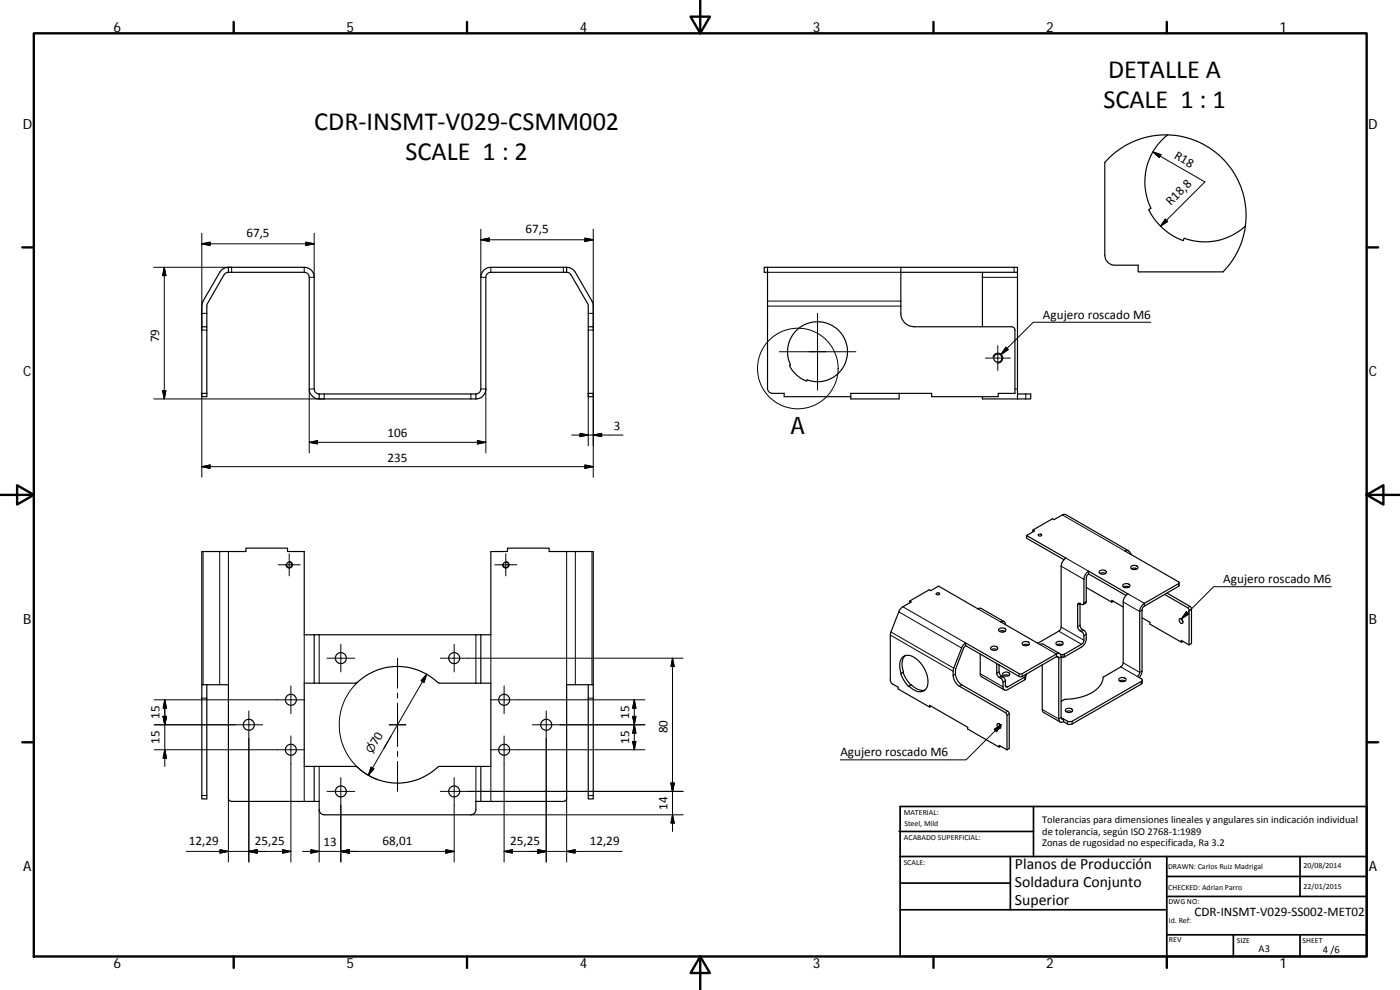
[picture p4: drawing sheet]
<svg xmlns="http://www.w3.org/2000/svg" width="420mm" height="297mm" viewBox="0 0 420 297" stroke-linecap="round" stroke-linejoin="round" font-family="sans-serif">
<g fill="none" stroke="#000" stroke-width=".36">
<path d="M333.2 47a24.2 24.2 0 0 1 33.9 .7 24.2 24.2 0 0 1 0 33.9h-25.5v-2h-7a2.96 2.96 0 0 1-3-3v-27.9zM350.4 40.5a18 18 0 0 0-5 22l-.7 .4a18.8 18.8 0 0 0 10.4 9.3l.3-.7a18 18 0 0 0 18.3-3.7M60.6 98h1.5v21h-1.5zM68.5 81.7v-1.5h22.8a2.93 2.93 0 0 1 3 3v33.5a1.56 1.56 0 0 0 1.5 1.5M68.5 81.7h22.8a1.52 1.52 0 0 1 1.5 1.5v33.5a3 3 0 0 0 3 3M68.5 80.2a3.1 3.1 0 0 0-2.6 1.5l-5.2 9.4-.1 6.9M68.5 81.7l-.7 .2-.6 .5-5.1 8.9v6.7M170.1 80.2v1.5h-22.8a1.52 1.52 0 0 0-1.5 1.5v33.5a3 3 0 0 1-3 3M170.1 80.2h-22.8a2.96 2.96 0 0 0-3 3v33.5a1.52 1.52 0 0 1-1.5 1.5M170.1 80.2a3.1 3.1 0 0 1 2.6 1.5l5.2 9.4 .1 6.9M170.1 81.7l.7 .2 .6 .5 5.1 8.9v6.7M176.5 98h1.5v21h-1.5z"/>
<path d="M230.3 81.7v34.8a1.45 1.45 0 0 0 1.5 1.5h3.5v1h20v-1h24.3v1h20v-1h5v-19l-.4-.8-.6-.2h-29.3a4 4 0 0 1-3.9-4v-12.3M230.3 80.2v1.5M238.8 99.3a9 9 0 0 1 15.3 4.2 9 9 0 0 1-11.8 10.5l-.2 .3a9.4 9.4 0 0 1-5.2-4.6l.3-.2a9 9 0 0 1 1.6-10.2zM270.4 81.7h35v-1.5h-76v1.5h.9M270.4 80.2v1.5M294.8 81.7v16.3M305.4 81.7v38M60.6 118h1.5M95.8 119.7h47M95.8 118.2h47M95.8 118.2v1.5M142.8 118.2v1.5"/>
<path d="M176.5 118h1.5M269.8 118v1.7h-14.5v-.7M305.4 118.2h3.9v1.5h-14.5v-.7M310 159v.6M281 178a.45 .45 0 0 1 .7-.2 .45 .45 0 0 1 .1 .6 .46 .46 0 0 1-.6 .1 .46 .46 0 0 1-.2-.5zM308.1 160.7l2.3-1.4-.4-.3 5.9-3.4 .4 .3 2.8-1.5 .5-.1 19.1 10.9M311.7 160.3a.44 .44 0 0 1 .6-.1 .44 .44 0 0 1 .2 .6 .45 .45 0 0 1-.6 .1 .45 .45 0 0 1-.2-.6zM319.3 167.9l-11.2-6.4v-.8l11.8 6.7a3.1 3.1 0 0 0-1.4 2.5l-.1 18.5-.5 .9-6.4 3.7M326 176.3l7.7 4.4M326.7 171.4a3.1 3.1 0 0 0-1.4 2.4v7.3l-.4 .3-.8-.3M326.7 172.2l11.2 6.4M326.7 172.2l-.4 .4-.3 .8v7.4l-.9 .6"/>
<path d="M326.7 171.4l11.8 6.8a3.1 3.1 0 0 0-1.4 2.4l-.1 18.7-.6 .8-5.3 3.1a6.8 6.8 0 0 1-5 5.4 23.1 23.1 0 0 1-6.8 1.3l-.8 .5M326.7 171.4v.8M330 171.4a1.28 1.28 0 0 1 2.1 .3 1.31 1.31 0 0 1-2.2-.1zM330.1 172.1a1.62 1.62 0 0 1 1.7 0M337 175.4a1.28 1.28 0 0 1 2.1 .4 1.32 1.32 0 0 1-2.2-.1zM337.2 176.1a1.66 1.66 0 0 1 1.7 0M339.5 170a1.28 1.28 0 0 1 2 .4 1.21 1.21 0 0 1-1.1 .5 1.21 1.21 0 0 1-1-.8zM339.6 166.5l-.8-1.2-.6-.1-.5 .2 16.2 9.4-.2 .3-10.3 5.9a3.2 3.2 0 0 0-1.4 2.5v18.2l-.1 .6-.6 .7 1.3 .8 .1 .4-20.9 12.2-1.1 .1-1.5-.8M339.6 170.7a1.66 1.66 0 0 1 1.7 0M340.7 170.5v.4M349.5 178.4l6.9 3.9 .4 .5 .1 10.7M350.2 177.9l6.9 4 .4 .5 .1 10.7-.7 .4"/>
<path d="M353.9 174.8l-.1 1.1-10.5 6-.4 .6-.2 18.8-.1 .9-.7 1.1M94.3 190.5v14.5M94.3 190.5h-3v-25h-5v-1h-12.5v1h-13.2v39.9M94.3 190.5h50M144.3 190.5v14.5M144.3 190.5h3v-25h5v-1h12.5v1h13.2v39.9M271.6 196.7a4.7 4.7 0 0 0-.4 4.9l-.9 .5a9.9 9.9 0 0 0 2.4 3.9l.1-.1M273 180.4v.5M289.8 193.7l16.3 9.4 .7-.1 10.2-6h.6l.1 18.7a.88 .88 0 0 0 .5 .9 .88 .88 0 0 0 1-.1M289.8 192.9l16.5 9.3 10.7-6a.86 .86 0 0 1 1-.1 .86 .86 0 0 1 .5 .9v18.3l.2 .5 .5-.1M289.8 193.7l-.6 .8-2.3 6.1-.1 1.6a4.3 4.3 0 0 0 1.8 3.3l14.1 8.1 .2 .5v10.5l-.7 .4M289.8 192.9v.8"/>
<path d="M289.8 192.9l-1.1 1.2-2.5 6.4-.1 2.1a4.1 4.1 0 0 0 1.8 3.3l14.1 8.1 .2 .6v10.4M294.2 196.2l.1 6.6 7.1 4.2M297.4 194.2a1.25 1.25 0 0 1 2.1 .4 1.2 1.2 0 0 1-1.2 .5 1.2 1.2 0 0 1-1-.8zM297.5 194.9l.9-.2 .8 .2M299.1 199.1v2.9a2.21 2.21 0 0 0 1.5 1.8l.4 .7v1.6a.86 .86 0 0 0 .4 .9 .86 .86 0 0 0 1-.1l5.2-3 .5-1.7M299.8 188.7a1.24 1.24 0 0 1 2.1 .4 1.2 1.2 0 0 1-1.2 .6 1.2 1.2 0 0 1-1-.8zM299.8 199.5v2.1a2.3 2.3 0 0 0 1.5 1.7l.4 .8v1.7l.3 .4h.3l5.3-3.1 .2-.7M299.9 189.4l.7-.2 1 .2M300 199.6l-.2 .1M301 189.2v.5M301.3 186.5l-6.8-3.9-1 .1-11.8-6.8-2.4 1.3-.4-.2-5.9 3.4 .4 .2-2.7 1.6-.8 1.1-2.7 7v13.9l.5 .9 1.8 1.1v.5l9.5 5.5v-.6l11.4 6.6v.5l9.4 5.5v-.6l2.4 1.4M301.7 187.4a.87 .87 0 0 0-.4-.9 .87 .87 0 0 0-1 .1l11.8 6.8 1-.1 5 2.8"/>
<path d="M306.9 192.8a1.16 1.16 0 0 1 1.2-.4 1.16 1.16 0 0 1 .8 .9 1.26 1.26 0 0 1-2.1-.3zM307 193.5l.8-.2 .9 .2M312.8 199.5l.1 13.8 .3 .5 5 2.8M317 192.7a1.27 1.27 0 0 1 2.1 .4 1.28 1.28 0 0 1-2.2-.1zM317.2 193.5a1.62 1.62 0 0 1 1.6 0M324.1 181.1l-.4-.1-.3 .3v6.7a2.18 2.18 0 0 0 1.5 1.8l.4 1v1.5l-.4 .8-5.5 3.2-1.1 .1M324.1 181.1v6.5a2.05 2.05 0 0 0 1.5 1.8l.4 .7v1.6a3 3 0 0 1-1.4 2.4l-5.1 3-1 .1M333.7 180.7v-.6l3.4 2M334.1 180.4l-.4 .3M342.7 185.4l2.4 1.3v.6l9.4 5.4M354 185.6a.89 .89 0 0 1 .9 .5 .89 .89 0 0 1-.1 1 1 1 0 0 1-.8-1.5zM354.5 192.7v-.5l2.4 1.3"/>
<path d="M354.6 185.8l.4 .7M355 192.4l-.5 .3M60.6 205.4v34.3h1.5v-34.3M60.6 205.4h7.9v34.1l.2 .6 .8 .4h24.8M94.3 205h-3v25h3M94.3 205l12.5-.1a18.6 18.6 0 0 1 15.5-4.7 19.6 19.6 0 0 1 9.5 4.7l12.5 .1M144.3 205h3v25h-3M176.5 205.4v34.3h1.5v-34.3M178 205.4h-7.9v34.1l-.2 .6-.8 .4h-24.8M270.5 202.1a4.4 4.4 0 0 1 .7-5.1 3.9 3.9 0 0 1 4.6 1.4 7.9 7.9 0 0 1 2.3 7.9 2.59 2.59 0 0 1-4 .6l-1.3-1M271 201.7a10.6 10.6 0 0 0 2.4 3.8M272.8 205.9l.7-.5a4.5 4.5 0 0 0 4.1 1.7"/>
<path d="M279.5 211.9l-.5 .3M299.4 217.1a.89 .89 0 0 1 .8 .5 .89 .89 0 0 1-.1 1 1.01 1.01 0 0 1-.7-1.5zM299.9 217.3l.4 .7M301 202a1.28 1.28 0 0 1 2.1 .4 1.32 1.32 0 0 1-2.2-.2zM301.1 202.7a1.66 1.66 0 0 1 1.7 0M319.2 215.7v.8M319.9 212.9a1.23 1.23 0 0 1 2 .3 1.19 1.19 0 0 1-1.2 .6 1.19 1.19 0 0 1-.9-.8zM320 213.6a1.62 1.62 0 0 1 1.7 0M335.9 203.6a1.3 1.3 0 0 1 2 .4 1.2 1.2 0 0 1-1.1 .6 1.2 1.2 0 0 1-1-.8zM336 204.3l.9-.2 .8 .2M342.8 204v.9l-.3 .4-20.7 11.9-1.3 .1-1.3-.8M94.3 230v10.5"/>
<path d="M94.3 230h12.5a18.5 18.5 0 0 0 15.5 4.7 20.4 20.4 0 0 0 9.5-4.7h12.5M144.3 230v10.5M300.3 223.9l-.5 .3M94.3 240.5h1.5v2.5a1.56 1.56 0 0 0 1.5 1.5h44a1.56 1.56 0 0 0 1.5-1.5v-2.5h1.5"/>
<circle cx="299.5" cy="107.4" r="1.22"/>
<circle cx="86.8" cy="169.5" r=".81"/>
<circle cx="151.8" cy="169.5" r=".81"/>
<circle cx="102.3" cy="197.5" r="1.65"/>
<circle cx="136.3" cy="197.5" r="1.66"/>
<circle cx="74.7" cy="217.5" r="1.65"/>
<circle cx="87.3" cy="210" r="1.65"/>
<circle cx="151.3" cy="210" r="1.64"/>
<circle cx="163.9" cy="217.5" r="1.64"/>
<circle cx="87.3" cy="225" r="1.64"/>
<circle cx="102.3" cy="237.5" r="1.65"/>
<circle cx="136.3" cy="237.5" r="1.66"/>
<circle cx="151.3" cy="225" r="1.64"/>
</g>
<g fill="none" stroke="#000" stroke-width=".3">
<path d="M346 45.6l2.4 .8-.5 .9zM346 45.6l15.6 9-13.3 13.3M60.6 70v29h1.5M60.6 73.2l2.4-.5v1zM60.6 73.2h33.7M91.8 72.7l2.5 .5-2.5 .5zM94.3 70v13.2h-1.5M144.3 68.8v14.4h1.5M144.3 71.9l2.5-.5v1.1zM144.3 71.9h33.7M175.5 71.4l2.5 .5-2.5 .6zM178 68.8v30.2h-1.5"/>
<path d="M349.7 65.8l.7 .7-2.1 1.4zM46.1 80.2h23.4v1.5M49.3 80.2l.5 2.5h-1zM49.3 80.2v39.5M60.6 94h1.5M91.3 80.2v1.5M147.3 80.2v1.5M169.1 80.2v1.5M176.5 94h1.5M230.3 90.3h40.1M230.3 91.8h40.1M230.3 81.7h40.1"/>
<path d="M245.4 94v23M294.8 83.2h10.6M304.3 80.2v1.5M345.4 96.7h-35.3l-9.7 9.6M48.8 117.2h1l-.5 2.5zM60.6 118v25.2M94.3 116.7h-1.5v19.2M97.3 118.2v1.5h-51.2M141.3 118.2v1.5M144.3 116.7h1.5v19.2M176.5 118v15.7M178 118v25.2"/>
<path d="M233.9 105.5h22.9M295.8 107.4h7.4M298 107.2a1.5 1.5 0 0 1 1.7-1.2 1.5 1.5 0 0 1 1.2 1.7 1.5 1.5 0 0 1-1.7 1.2M299.5 103.7v7.5M301.9 104.2l.7 .7-2.2 1.4zM304.6 116.7h.8M307.8 118.2v1.5M92.8 132.7l2.5-.5v1zM92.8 132.7h53M143.3 132.2l2.5 .5-2.5 .5zM171.6 130.5h15.4M174.1 130l2.4 .5-2.4 .5z"/>
<path d="M175.5 139.5l2.5 .5-2.5 .5zM178 130.5l2.6-.5v1zM60.6 140l2.4-.5v1zM60.6 140h117.4M318.8 154.5l18.9 10.9M60.9 165.5v39.9M65.9 165.5v39.9M68.5 165.5v39.9M83.5 169.5h6.6M86.8 166.2v6.6M87 168.5a1 1 0 0 1 .8 1.1 1 1 0 0 1-1.2 .8 1 1 0 0 1-.8-1.1M148.5 169.5h6.6"/>
<path d="M151.8 166.2v6.6M152 168.5a1 1 0 0 1 .8 1.1 1 1 0 0 1-1.2 .8 1 1 0 0 1-.8-1.1M170.1 165.5v39.9M172.7 165.5v39.9M177.7 165.5v39.9M318.5 169.9l6.8 3.9M319.9 167.4l6.8 4M338.5 178.2l4.9 2.8v.9M353.7 175.1v.8M399.6 176h-35.4l-9.6 9.7M91.3 190.5v14.5M95.8 190.5v14.5"/>
<path d="M98.2 197.5h8.3M102.3 193.3v8.3M119.3 197.5v9M132.2 197.5h72.8M136.3 193.3v8.3M142.8 190.5v14.5M147.3 190.5v14.5M201.8 197.5v52M201.8 197.5l.5 2.5h-.9zM267.2 190.5l18.9 10.9M267.4 189.6l18.8 10.9M269.7 183.6l18.9 10.8"/>
<path d="M271 182.1l18.8 10.8M293.5 182.7l6.8 3.9M312.1 193.4l4.9 2.8v.8l.7 .4 .8-.4M317.7 189.4l6.9 3.9M318.5 188.2l6.8 3.9M319 196.4v.8M319.5 196.3v.8M324.1 187.6l-.7 .4M324.1 181.1l-.7 .4M324.8 188.8l-.7 .5M325.3 189.1l-.7 .4M326 190.3l-.7 .5"/>
<path d="M326 180.5l-.7 .4M337.1 198.9l4.9 2.8 .7-.4M337.1 180.6l4.9 2.9 .7-.4M356 183.6l.7 .7-2.1 1.4zM357.1 181.9l-.7 .4M357.6 182.8l-.7 .4M46.3 217.5h32.5M48.9 214.9h1.1l-.5 2.6zM49.5 210v20M49.5 210l.5 2.5h-1.1zM60.6 209.5h1.5M74.7 213.3v45.3"/>
<path d="M87.3 205.8v8.3M91.4 210h-45.1M107.3 204.7a17.5 17.5 0 0 0 6.1 29.3M116.8 217.5h5M119.3 208v1.5M119.3 211v13M128 202.3l-17.5 30.3M128 202.3l-.8 2.4-.8-.5zM147.2 210h46.3M151.3 205.8v8.3M159.8 217.5h33.7M163.9 213.3v45.3"/>
<path d="M176.5 209.5h1.5M189.9 214.9h.9l-.4 2.6zM190.4 217.5l.4 2.5h-.9zM190.4 210l.4 2.5h-.9zM190.4 210v15M286.8 202.2l-.7 .4M288.6 205.5l-.7 .4M294.2 202.1l6.8 4M298.4 218.8l2.1-1.4-1.4 2.1zM299.8 201.6l-.7 .4M300.5 217.4l-10.6 10.6h-37.7M300.6 202.8l-.8 .4"/>
<path d="M301 203.1l-.7 .4M301.7 204.3l-.7 .4M301.7 205.7l.7 .4M302.4 213.4l-.7 .4M302.9 214.2l-.7 .4M305.8 202.1v.9M306.8 202.1v.9M307.5 203.1v.9M307.8 202.9v.8M312.8 212.9l4.9 2.8 .8-.4 .7 .4M320.3 216.4v.8M321.8 216.4v.8"/>
<path d="M336.4 200.1l4.9 2.9M342.5 204.5v.8M46.3 225h45.1M49.5 225l.5 2.5h-1.1zM60.6 238.7h1.5M68.5 239.5v19.1M87.3 220.8v37.8M91.3 230v10.5M95.8 230v10.5M98.2 237.4h8.3M102.3 233.3v25.3M111.4 230.2l.8 .5-1.7 1.9z"/>
<path d="M119.3 225.5v1.5M119.3 228.5v8.9M132.2 237.4h72.8M136.3 233.3v25.3M142.8 230v10.5M147.2 225h46.3M147.3 230v10.5M151.3 220.8v37.8M170.1 239.5v19.1M176.5 238.7h1.5M189.9 222.5h.9l-.4 2.5zM201.4 235h.9l-.5 2.4z"/>
<path d="M55.9 255.5h31.4M66 255l2.5 .5-2.5 .5zM74.7 255.5l2.5-.5v1zM84.8 255l2.5 .5-2.5 .5zM90.8 255.5h45.5M93.3 255l2.5 .5-2.5 .5zM95.8 243v15.6M102.3 255.5l2.5-.5v1zM133.8 255l2.5 .5-2.5 .5zM141.3 244.5h63.7M151.3 255.5l2.5-.5v1zM151.3 255.5h35.4"/>
<path d="M161.4 255l2.5 .5-2.5 .5zM170.1 255.5l2.5-.5v1zM201.8 244.5l.5 2.5h-.9z"/>
<circle cx="239.4" cy="110.6" r="12.1"/>
</g>
<circle cx="324.1" cy="181.1" r=".18" fill="#000"/>
<g fill="none" stroke="#000" stroke-width=".71">
<path d="M10.1 10h400.1v277h-400.1zM70.1 6.6v3.4M140.2 6.6v3.4M207.3 5h5.8l-2.9 5zM210.2 0v10M280.2 6.6v3.4M350.2 6.6v3.4M6.7 74.2h3.4M410.2 74.2h3.4M.2 148.5h9.9M5.1 145.6l5 2.9-5 2.9zM410.2 148.5l5-2.9v5.8z"/>
<path d="M410.2 148.5h9.9M6.7 222.7h3.4M410.2 222.7h3.4M70.1 287v3.4M140.2 287v3.4M210.2 287l2.9 5h-5.8zM210.2 287v10M280.2 287v3.4M350.2 287v3.4"/>
</g>
<g fill="none" stroke="#000" stroke-width=".51">
<path d="M269.8 249.5h40.4M270.1 257h140.1M270.1 242h140.1v45h-140.1zM303.2 257v16M310.2 242v15M350.2 257v30M390.2 257v12M270.1 273h80.1M270.1 265h33.1M350.2 269h60M350.2 263h60M350.2 280.5h60"/>
<path d="M370.2 280.5v6.5M390.2 280.5v6.5"/>
</g>
<g fill="#000" stroke="#000" stroke-width=".3">
<path d="M346 45.6l2.4 .8-.5 .9zM60.6 73.2l2.4-.5v1zM91.8 72.7l2.5 .5-2.5 .5zM144.3 71.9l2.5-.5v1.1zM175.5 71.4l2.5 .5-2.5 .6zM349.7 65.8l.7 .7-2.1 1.4zM49.3 80.2l.5 2.5h-1zM48.8 117.2h1l-.5 2.5zM301.9 104.2l.7 .7-2.2 1.4zM60.6 140l2.4-.5v1zM92.8 132.7l2.5-.5v1zM143.3 132.2l2.5 .5-2.5 .5z"/>
<path d="M174.1 130l2.4 .5-2.4 .5zM178 130.5l2.6-.5v1zM175.5 139.5l2.5 .5-2.5 .5zM201.8 197.5l.5 2.5h-.9zM356 183.6l.7 .7-2.1 1.4zM48.9 214.9h1.1l-.5 2.6zM49.5 210l.5 2.5h-1.1zM128 202.3l-.8 2.4-.8-.5zM189.9 214.9h.9l-.4 2.6zM190.4 217.5l.4 2.5h-.9zM190.4 210l.4 2.5h-.9zM298.4 218.8l2.1-1.4-1.4 2.1z"/>
<path d="M49.5 225l.5 2.5h-1.1zM111.4 230.2l.8 .5-1.7 1.9zM189.9 222.5h.9l-.4 2.5zM201.4 235h.9l-.5 2.4zM66 255l2.5 .5-2.5 .5zM74.7 255.5l2.5-.5v1zM84.8 255l2.5 .5-2.5 .5zM93.3 255l2.5 .5-2.5 .5zM102.3 255.5l2.5-.5v1zM133.8 255l2.5 .5-2.5 .5zM151.3 255.5l2.5-.5v1zM161.4 255l2.5 .5-2.5 .5z"/>
<path d="M170.1 255.5l2.5-.5v1zM201.8 244.5l.5 2.5h-.9z"/>
</g>
<g font-size="7.9">
<text x="332.6" y="23.4">DETALLE A</text>
<text x="331.1" y="32.4">SCALE 1 : 1</text>
<text x="94.3" y="39">CDR‐INSMT‐V029‐CSMM002</text>
<text x="121.7" y="48">SCALE 1 : 2</text>
</g>
<text font-size="7.2" x="237.2" y="130.3">A</text>
<g font-size="4.7">
<text x="304.6" y="260.8">Planos de Producción</text>
<text x="304.6" y="266.2">Soldadura Conjunto</text>
<text x="304.6" y="271.6">Superior</text>
</g>
<g font-size="4.2">
<text x="34" y="9.6">6</text>
<text x="104" y="9.6">5</text>
<text x="174" y="9.6">4</text>
<text x="244" y="9.6">3</text>
<text x="314" y="9.6">2</text>
<text x="384" y="9.6">1</text>
<text x="6.8" y="38.7">D</text>
<text x="410.6" y="38.7">D</text>
<text x="7" y="112.9">C</text>
<text x="410.8" y="112.9">C</text>
<text x="7" y="187.1">B</text>
<text x="410.8" y="187.1">B</text>
<text x="7" y="261.3">A</text>
<text x="410.8" y="261.3">A</text>
<text x="34" y="290.4">6</text>
<text x="104" y="290.4">5</text>
<text x="174" y="290.4">4</text>
<text x="244" y="290.4">3</text>
<text x="314" y="290.4">2</text>
<text x="384" y="290.4">1</text>
</g>
<g font-size="3.9">
<text x="352.1" y="47.3" transform="rotate(30 352.1 47.3)">R18</text>
<text x="351.4" y="61.8" transform="rotate(-45 351.4 61.8)">R18,8</text>
<text x="73.9" y="71.1">67,5</text>
<text x="157.7" y="69.9">67,5</text>
<text x="313" y="95.6">Agujero roscado M6</text>
<text x="47.8" y="102.7" transform="rotate(-90 47.8 102.7)">79</text>
<text x="116.3" y="131.2">106</text>
<text x="184.2" y="129">3</text>
<text x="116.3" y="138.5">235</text>
<text x="367.1" y="175">Agujero roscado M6</text>
<text x="47.9" y="215.7" transform="rotate(-90 47.9 215.7)">15</text>
<text x="188.8" y="215.7" transform="rotate(-90 188.8 215.7)">15</text>
<text x="200.3" y="220" transform="rotate(-90 200.3 220)">80</text>
<text x="47.9" y="223.2" transform="rotate(-90 47.9 223.2)">15</text>
<text x="113.1" y="223.9" transform="rotate(-60 113.1 223.9)">70</text>
<text x="188.8" y="223.2" transform="rotate(-90 188.8 223.2)">15</text>
<text x="252.2" y="226.9">Agujero roscado M6</text>
<text x="200.3" y="243" transform="rotate(-90 200.3 243)">14</text>
<text x="56.7" y="253.4">12,29</text>
<text x="76.5" y="253.4">25,25</text>
<text x="97.1" y="253.9">13</text>
<text x="114.8" y="253.4">68,01</text>
<text x="153.2" y="253.4">25,25</text>
<text x="177" y="253.4">12,29</text>
<text x="358.5" y="274.9">CDR‐INSMT‐V029‐SS002‐MET02</text>
</g>
<text font-size="3.3" x="111.7" y="226.4" transform="rotate(-60 111.7 226.4)">⌀</text>
<g font-size="3.1">
<text x="312.8" y="246.8">Tolerancias para dimensiones lineales y angulares sin indicación individual</text>
<text x="312.8" y="250.4">de tolerancia, según ISO 2768‐1:1989</text>
<text x="312.8" y="254">Zonas de rugosidad no especificada, Ra 3.2</text>
<text x="377.7" y="285.6">A3</text>
<text x="397" y="285.9">4 /6</text>
</g>
<g font-size="2.4">
<text x="271.2" y="244.4">MATERIAL:</text>
<text x="271.3" y="251.9">ACABADO SUPERFICIAL:</text>
<text x="271.4" y="247.9">Steel, Mild</text>
<text x="271.2" y="259.7">SCALE:</text>
<text x="350.6" y="260.8">DRAWN: Carlos Ruiz Madrigal</text>
<text x="391.2" y="260.6">20/08/2014</text>
<text x="350.6" y="267">CHECKED: Adrian Parro</text>
<text x="391.2" y="266.6">22/01/2015</text>
<text x="350.7" y="271.4">DWG NO:</text>
<text x="350.8" y="276.8">Id. Ref:</text>
<text x="350.8" y="282.8">REV</text>
<text x="371.2" y="282.9">SIZE</text>
<text x="390.9" y="282.9">SHEET</text>
</g>
</svg>
